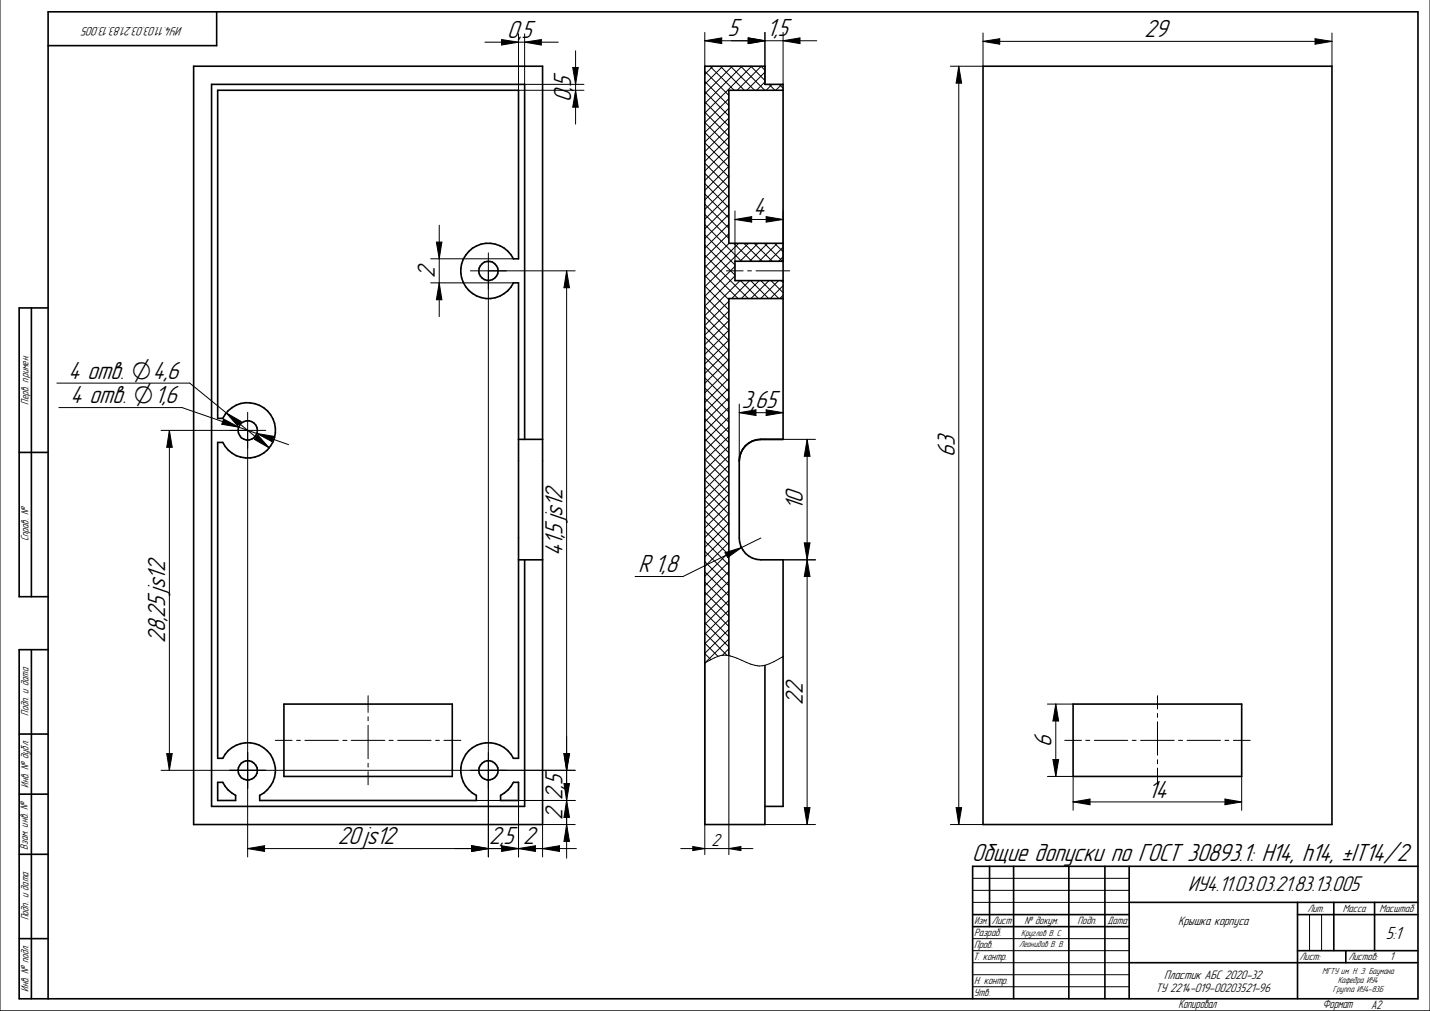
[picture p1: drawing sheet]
<svg xmlns="http://www.w3.org/2000/svg" width="297mm" height="210mm" viewBox="0 0 297 210" stroke-linecap="round" stroke-linejoin="round" font-family="sans-serif">
<g fill="none" stroke="#000" stroke-width=".34">
<path d="M40.2 13.8h72.5v157.5h-72.5zM45 2.5v7h-35M45.2 18.8h62.5v35h-1.1a5.8 5.8 0 0 0-8.7-2 5.8 5.8 0 0 0 0 9 5.8 5.8 0 0 0 8.7-2h1.1v98.7h-1.1a5.8 5.8 0 0 0-9.2-1.5 5.8 5.8 0 0 0 1.5 9.2v1.1h-45v-1.1a5.8 5.8 0 0 0 1.6-9.2 5.8 5.8 0 0 0-9.2 1.5h-1.1v-65.6h1.1a5.8 5.8 0 0 0 8.7 2 5.8 5.8 0 0 0 0-9 5.8 5.8 0 0 0-8.7 2h-1.1zM162.6 18.8h-11.2v31.7h11.2M204.2 13.8h72.4v157.5h-72.4zM162.6 54.3h-9.9v4h9.9M6.5 64v60M10 64h-6v60h6M162.6 62h-11.2v74.2M4 94h6M107.7 91.3h5M109 91.3v-73.8h-65.1v150h65.1v-51.2"/>
<path d="M107.7 116.3h5M6.5 135v72.5M10 135h-6v72.5h290.5v-205h-284.5v205M158.9 138.2v33.1h-12.5v-157.5h12.5v3.7h3.7v73.8h-4.6a4.5 4.5 0 0 0-4.5 4.5v16a4.5 4.5 0 0 0 4.5 4.5h4.6v51.2h-3.7M4 152.5h6M59 146.3h34.9v15h-34.9zM222.9 146.3h35v15h-35zM4 177.5h6M4 165h6M45.2 162.5h1.1a5.9 5.9 0 0 0 2.6 2.7v1.1h-3.7zM106.6 162.5h1.1v3.8h-3.7v-1.1a5.9 5.9 0 0 0 2.6-2.7zM205.5 180v12.5"/>
<path d="M210.5 180v27.5M222 180v27.5M229.5 180v27.5M234.5 180v27.5M294.5 180h-92.5v27.5M4 195h6M202 190h32.5M202 192.5h32.5M234.5 187.5h60M234.5 200h60M269.5 187.5v20M269.5 190h25"/>
<path d="M269.5 197.5h25M277 187.5v10M279.5 197.5v2.5M285.5 187.5v10"/>
<circle cx="101.5" cy="56.3" r="1.99"/>
<circle cx="51.5" cy="89.4" r="2.01"/>
<circle cx="51.5" cy="160" r="2"/>
<circle cx="101.5" cy="160" r="1.99"/>
</g>
<g fill="none" stroke="#000" stroke-width=".21">
<path d="M0 0v210h297v-210M100.7 8.8h15.3M104.2 8.2l3.5 .6-3.5 .6zM107.7 7v11.8h13.6M109 7v10.5h12.3M109 8.8l3.4-.6v1.2zM119 14h1.1l-.6 3.5zM119.5 18.8l.6 3.5h-1.1zM119.5 10.5v15.3M146.4 14.8l5 5M146.4 16.9l5 5M146.4 19l5 5.1"/>
<path d="M146.4 8.5h23.2M146.4 6.7v7.1M146.4 8.5l3.5-.6v1.2zM147.4 13.8l5.1 5M148.1 13.8l-1.7 1.7M149.6 13.8l5 5M150.1 13.8l-3.7 3.7M151.7 13.8l5 5M152.1 13.8l-5.7 5.7M153.8 13.8l5 5M154.1 13.8l-7.7 7.7M155.4 7.9l3.5 .6-3.5 .6z"/>
<path d="M156 13.8l2.9 2.9M156.1 13.8l-9.7 9.7M158.1 13.8l.8 .8M158.1 13.8l-5 5M158.9 15l-3.8 3.8M158.9 17l-1.8 1.8M158.9 6.7v10.8M159.7 17.5l1.3 1.3M160.4 17.5l-1.3 1.3M161.8 17.5l.8 .8M162.4 17.5l-1.3 1.3M162.6 6.7v10.8"/>
<path d="M162.6 8.5l3.6-.6v1.2zM199.1 13.8l.6 3.5h-1.1zM199.1 13.8v157.5M204.2 6.9v6.9h-6.8M204.2 8.6l3.4-.6v1.2zM204.2 8.6h72.4M273.1 8l3.5 .6-3.5 .6zM276.6 6.9v6.9M146.4 21.2l5 5M146.4 23.3l5 5M146.4 25.4l5 5M146.4 27.6l5 5"/>
<path d="M146.4 29.7l5 5M146.4 31.8l5 5M146.4 33.9l5 5M146.4 36l5 5M146.4 38.1l5 5.1M151.4 20.5l-5 5M151.4 22.5l-5 5M151.4 24.5l-5 5M151.4 26.5l-5 5M151.4 28.5l-5 5M151.4 30.5l-5 5M151.4 32.5l-5 5"/>
<path d="M151.4 34.5l-5 5M151.4 36.5l-5 5M151.4 38.5l-5 5M89.5 58.8h17.1M89.5 53.8h17.1M90.6 50.3h1.2l-.6 3.5zM91.2 58.8l.6 3.5h-1.2zM91.2 46.8v19M97.7 56.3h21.8M101.4 52.5v125.5M117.7 56.3l.6 3.5h-1.2zM117.7 56.3v122"/>
<path d="M146.4 40.3l5 5M146.4 42.4l5 5M146.4 44.5l5 5M146.4 46.7l7.6 7.6M146.4 48.8l6.3 6.2M146.4 50.9l6.3 6.2M146.4 53l9 9M146.4 55.1l6.9 6.9M146.4 57.2l5 5.1M146.4 59.4l5 5M150.9 56.3h3.4M151.4 40.6l-5 5"/>
<path d="M151.4 42.5l-5 5M151.4 44.5l-5 5M151.4 46.6l-5 5M151.4 48.6l-5 5M151.4 50.5l-5 5M152.4 50.5l3.8 3.8M152.7 55.3l-6.3 6.3 5 4.9M152.7 57.3l-6.3 6.3 5 5M152.7 43.8v10.5M152.7 45.6l3.4-.6v1.1zM152.7 45.6h9.9M153.4 50.5l-7 7.1"/>
<path d="M153.7 58.3l-7.3 7.3M153.8 58.3l3.7 3.7M154.5 50.5l3.8 3.8M155.3 56.3h.8M155.4 50.5l-9 9.1M155.7 58.3l-3.7 3.7M155.9 58.3l3.7 3.7M156.6 50.5l3.8 3.8M157 56.3h7M157.4 50.5l-3.7 3.8M157.7 58.3l-3.7 3.7M158 58.3l3.8 3.7"/>
<path d="M158.7 50.5l3.8 3.8M159.1 45l3.5 .6-3.5 .5zM159.4 50.5l-3.7 3.8M159.7 58.3l-3.7 3.7M160.1 58.3l2.5 2.5M160.9 50.5l1.7 1.8M161.5 50.5l-3.8 3.8M161.7 58.3l-3.7 3.7M162.3 58.3l.3 .3M162.6 51.4l-2.9 2.9M162.6 53.3l-.9 1M162.6 59.4l-2.6 2.6"/>
<path d="M162.6 43.8v10.5M11.8 79.6h27.6l16.5 13.4M146.4 65.7l5 5M146.4 67.9l5 5M146.4 70l5 5M146.4 72.1l5 5M146.4 74.2l5 5M146.4 76.3l5 5.1M146.4 78.5l5 5M151.4 62.6l-5 5M151.4 64.6l-5 5M151.4 66.6l-5 5"/>
<path d="M151.4 68.6l-5 5M151.4 70.6l-5 5M151.4 72.6l-5 5M151.4 74.6l-5 5M151.4 76.6l-5 5M151.4 78.6l-5 5M162.6 61.3l-.6 .7M12.2 84.7h25.6l11.8 4M33.4 89.4h21.8M35.2 89.4l.6 3.5h-1.2zM35.2 89.4v70.6M46.4 87l3.2 1.7-3.5-.6z"/>
<path d="M47 85.8l3.1 1.7-.8 .9zM49.6 88.7l10.3 3.7M51.4 85.6v92.4M53.3 90l3.6 .6-.4 1.1zM53.6 90.4l2.3 2.6-3.1-1.7zM146.4 99.7l5 5-5 5M146.4 80.6l5 5M146.4 82.7l5 5M146.4 84.8l5 5M146.4 87l5 4.9M146.4 89.1l5 5M146.4 91.2l5 5"/>
<path d="M146.4 93.3l5 5M146.4 95.4l5 5.1M146.4 97.6l5 5M151.4 80.6l-5 5M151.4 82.6l-5 5M151.4 84.6l-5 5M151.4 86.7l-5 5M151.4 88.6l-5 5M151.4 90.6l-5 5M151.4 92.7l-5 5M151.4 94.7l-5 5M151.4 96.6l-5 5"/>
<path d="M151.4 98.7l-5 5M153.5 83.9v11.9M153.5 85.7l3.5-.6v1.2zM153.5 85.7h9.1M159.1 85.1l3.5 .6-3.5 .6zM162.6 91.3h6.8M167.6 91.3v80M167.6 91.3l.6 3.5h-1.2zM146.4 101.8l5 5M146.4 103.9l5 5M146.4 106l5 5M146.4 108.2l5 5"/>
<path d="M146.4 110.3l5 5M146.4 112.4l5 5M146.4 114.5l5 5M146.4 116.7l5 5M146.4 118.8l5 5M150.6 114.8l3.4-1.1-2.9 2.1zM151.4 100.7l-5 5M151.4 102.7l-5 5M151.4 106.7l-5 5M151.4 108.7l-5 5M151.4 110.7l-5 5M151.4 112.7l-5 5"/>
<path d="M151.4 114.7l-5 5M151.4 116.7l-5 5M151.4 118.7l-5 5M158 111.8l-16.1 8h-10M162.6 116.3h6.8M167 112.8h1.2l-.6 3.5zM167.6 116.3l.6 3.5h-1.2zM146.4 120.9l5 5M146.4 123l5 5M146.4 125.1l5 5M146.4 127.3l5 4.9M146.4 129.4l5 5"/>
<path d="M146.4 131.5l4.6 4.6M146.4 133.6l2.7 2.8M146.4 135.8l1.3 1.2M151.4 120.7l-5 5M151.4 122.7l-5 5M151.4 124.7l-5 5M151.4 126.7l-5 5M151.4 128.7l-5 5M151.4 130.7l-5 5M151.4 132.8l-5 4.9M151.4 134.7l-1.4 1.4M151.4 136.2v41.3"/>
<path d="M162.6 136.4a10.3 10.3 0 0 1-4.8 1.9l-1.9-.3-2.8-1.3a5.2 5.2 0 0 0-5.7 .5l-1 .5v39.8M34.6 156.5h1.2l-.6 3.5zM57.2 153.8h3.5M61.6 153.8h.8M63.3 153.8h7M71.2 153.8h.9M72.9 153.8h7M76.5 144.5v3.5M76.5 148.9v.8M76.5 150.7v6.9M76.5 158.5v.8M80.8 153.8h.9"/>
<path d="M82.6 153.8h6.9M90.5 153.8h.8M92.2 153.8h3.5M117.1 156.5h1.2l-.6 3.5zM217.6 146.3h5.3M218.7 157.8h1.2l-.6 3.5zM219.3 146.3l.6 3.5h-1.2zM219.3 146.3v15M221.1 153.8h3.5M225.5 153.8h.9M227.3 153.8h6.9M235.2 153.8h.8"/>
<path d="M236.9 153.8h7M240.4 144.5v2.8M240.4 148.2v.8M240.4 149.9v7M240.4 157.8v.9M240.4 159.6v3.4M244.8 153.8h.8M246.5 153.8h7M254.4 153.8h.8M256.2 153.8h3.5M33.4 160h86.1M51.4 176.3l3.5-.6v1.2z"/>
<path d="M51.4 176.3h68.3M76.5 160.3v2.7M98 175.7l3.4 .6-3.4 .6zM98.9 166.3h20.6M104.2 175.7l7 1.2v-1.2l-7 1.2zM107.7 166.3v11.7M112.7 176.3l3.5-.6v1.2zM117.1 162.8h1.2l-.6 3.5zM117.7 171.3l.6 3.5h-1.2zM117.7 166.3l.6 3.5h-1.2zM119.5 171.3h-6.8v6.7M141.4 176.3h15"/>
<path d="M143.9 175.9l2.5 .4-2.5 .4zM151.4 176.3l2.5-.4v.8zM158.9 171.3h10.5M167 167.8h1.2l-.6 3.5zM197.4 171.3h6.8M198.6 167.8h1.1l-.6 3.5zM217.6 161.3h5.3v7M222.9 166.6l3.5-.6v1.2zM222.9 166.6h35M254.4 166l3.5 .6-3.5 .6zM257.9 161.3v7M202 182.5h32.5"/>
<path d="M202 185h32.5M202 187.5h32.5M202 195h32.5M202 197.5h32.5M202 200h32.5M272 190v7.5M274.5 190v7.5M202 202.5h32.5M202 205h32.5"/>
</g>
<g fill="#000">
<path d="M104.2 8.2l3.5 .6-3.5 .6zM109 8.8l3.4-.6v1.2zM119 14h1.1l-.6 3.5zM146.4 8.5l3.5-.6v1.2zM155.4 7.9l3.5 .6-3.5 .6zM162.6 8.5l3.6-.6v1.2zM199.1 13.8l.6 3.5h-1.1zM204.2 8.6l3.4-.6v1.2zM273.1 8l3.5 .6-3.5 .6zM119.5 18.8l.6 3.5h-1.1zM90.6 50.3h1.2l-.6 3.5zM117.7 56.3l.6 3.5h-1.2z"/>
<path d="M152.7 45.6l3.4-.6v1.1zM159.1 45l3.5 .6-3.5 .5zM91.2 58.8l.6 3.5h-1.2zM35.2 89.4l.6 3.5h-1.2zM46.4 87l3.2 1.7-3.5-.6zM47 85.8l3.1 1.7-.8 .9zM53.6 90.4l2.3 2.6-3.1-1.7zM53.3 90l3.6 .6-.4 1.1zM153.5 85.7l3.5-.6v1.2zM159.1 85.1l3.5 .6-3.5 .6zM167.6 91.3l.6 3.5h-1.2zM150.6 114.8l3.4-1.1-2.9 2.1z"/>
<path d="M167.6 116.3l.6 3.5h-1.2zM167 112.8h1.2l-.6 3.5zM34.6 156.5h1.2l-.6 3.5zM117.1 156.5h1.2l-.6 3.5zM219.3 146.3l.6 3.5h-1.2zM218.7 157.8h1.2l-.6 3.5zM51.4 176.3l3.5-.6v1.2zM98 175.7l3.4 .6-3.4 .6zM104.2 175.7l3.5 .6-3.5 .6zM107.7 176.3l3.5-.6v1.2zM112.7 176.3l3.5-.6v1.2zM117.7 171.3l.6 3.5h-1.2z"/>
<path d="M117.1 162.8h1.2l-.6 3.5zM117.7 166.3l.6 3.5h-1.2zM143.9 175.9l2.5 .4-2.5 .4zM151.4 176.3l2.5-.4v.8zM167 167.8h1.2l-.6 3.5zM198.6 167.8h1.1l-.6 3.5zM222.9 166.6l3.5-.6v1.2zM254.4 166l3.5 .6-3.5 .6z"/>
</g>
<g font-size="4.9">
<text x="105.4" y="7.9">0,5</text>
<text x="151.2" y="7.6">5</text>
<text x="159.3" y="7.6">1,5</text>
<text x="237.7" y="7.7">29</text>
<text x="118.7" y="21.1" transform="rotate(-90 118.7 21.1)">0,5</text>
<text x="156.5" y="44.7">4</text>
<text x="90.3" y="57.8" transform="rotate(-90 90.3 57.8)">2</text>
<text x="14.2" y="78.7">4 отв. O4,6</text>
<text x="14.7" y="83.8">4 отв. O1,6</text>
<text x="154.1" y="84.8">3,65</text>
<text x="198.3" y="95" transform="rotate(-90 198.3 95)">63</text>
<text x="166.7" y="106" transform="rotate(-90 166.7 106)">10</text>
<text x="116.8" y="115.5" transform="rotate(-90 116.8 115.5)">41,5 js12</text>
<text x="132.6" y="118.9">R 1,8</text>
<text x="34.3" y="133.6" transform="rotate(-90 34.3 133.6)">28,25 js12</text>
<text x="166.7" y="146.4" transform="rotate(-90 166.7 146.4)">22</text>
<text x="218.4" y="155.1" transform="rotate(-90 218.4 155.1)">6</text>
<text x="116.8" y="166.1" transform="rotate(-90 116.8 166.1)">2,5</text>
<text x="238.5" y="165.7">14</text>
<text x="116.8" y="170.3" transform="rotate(-90 116.8 170.3)">2</text>
<text x="70.1" y="175.4">20js12</text>
<text x="101.6" y="175.4">2,5</text>
<text x="108.7" y="175.4">2</text>
<text x="201.9" y="178.8">Общие допуски по ГОСТ 30893.1: Н14, h14, ±IТ14/2</text>
</g>
<text font-size="4.2" x="246.8" y="185.1">ИУ4.11.03.03.21.83.13.005</text>
<g font-size="3.5">
<text x="147.8" y="175.6">2</text>
<text x="287.9" y="195">5:1</text>
</g>
<g font-size="2.4">
<text x="37.9" y="5.7" transform="rotate(-180 37.9 5.7)">ИУ4.11.03.03.21.83.13.005</text>
<text x="244.7" y="192.2">Крышка корпуса</text>
<text x="241.8" y="203.3">Пластик АБС 2020-32</text>
<text x="240" y="206">ТУ 2214-019-00203521-96</text>
<text x="244.8" y="209.4">Копировал</text>
<text x="274.8" y="209.4">Формат</text>
<text x="284.8" y="209.5">A2</text>
</g>
<text font-size="2.2" x="288.7" y="199.5">1</text>
<g font-size="2.1">
<text x="5.9" y="84.1" transform="rotate(-90 5.9 84.1)">Перв. примен.</text>
<text x="5.9" y="112.4" transform="rotate(-90 5.9 112.4)">Справ. №</text>
<text x="5.9" y="148.7" transform="rotate(-90 5.9 148.7)">Подп. и дата</text>
<text x="5.9" y="163.6" transform="rotate(-90 5.9 163.6)">Инв. № дубл.</text>
<text x="5.8" y="176.5" transform="rotate(-90 5.8 176.5)">Взам. инв. №</text>
<text x="5.9" y="191.2" transform="rotate(-90 5.9 191.2)">Подп. и дата</text>
<text x="202.4" y="191.9">Изм.</text>
<text x="206" y="191.9">Лист</text>
<text x="212.8" y="191.9">№ докум.</text>
<text x="223.8" y="191.9">Подп.</text>
<text x="230" y="191.9">Дата</text>
<text x="271.6" y="189.4">Лит.</text>
<text x="278.9" y="189.4">Масса</text>
<text x="286.5" y="189.4">Масштаб</text>
<text x="202.3" y="196.9">Пров.</text>
<text x="202.4" y="194.4">Разраб.</text>
<text x="202.1" y="199.4">Т. контр.</text>
<text x="269.9" y="199.4">Лист:</text>
<text x="280.1" y="199.4">Листов:</text>
<text x="5.9" y="206" transform="rotate(-90 5.9 206)">Инв. № подл.</text>
<text x="202.3" y="206.9">Утв.</text>
<text x="202.4" y="204.4">Н. контр.</text>
</g>
<g font-size="1.7">
<text x="211.7" y="196.8">Леонидов В. В.</text>
<text x="212.1" y="194.4">Круглов В. С.</text>
<text x="274.6" y="202.4">МГТУ им. Н. Э. Баумана</text>
<text x="276.9" y="206.2">Группа ИУ4-83Б</text>
<text x="277.8" y="204.3">Кафедра ИУ4</text>
</g>
</svg>
